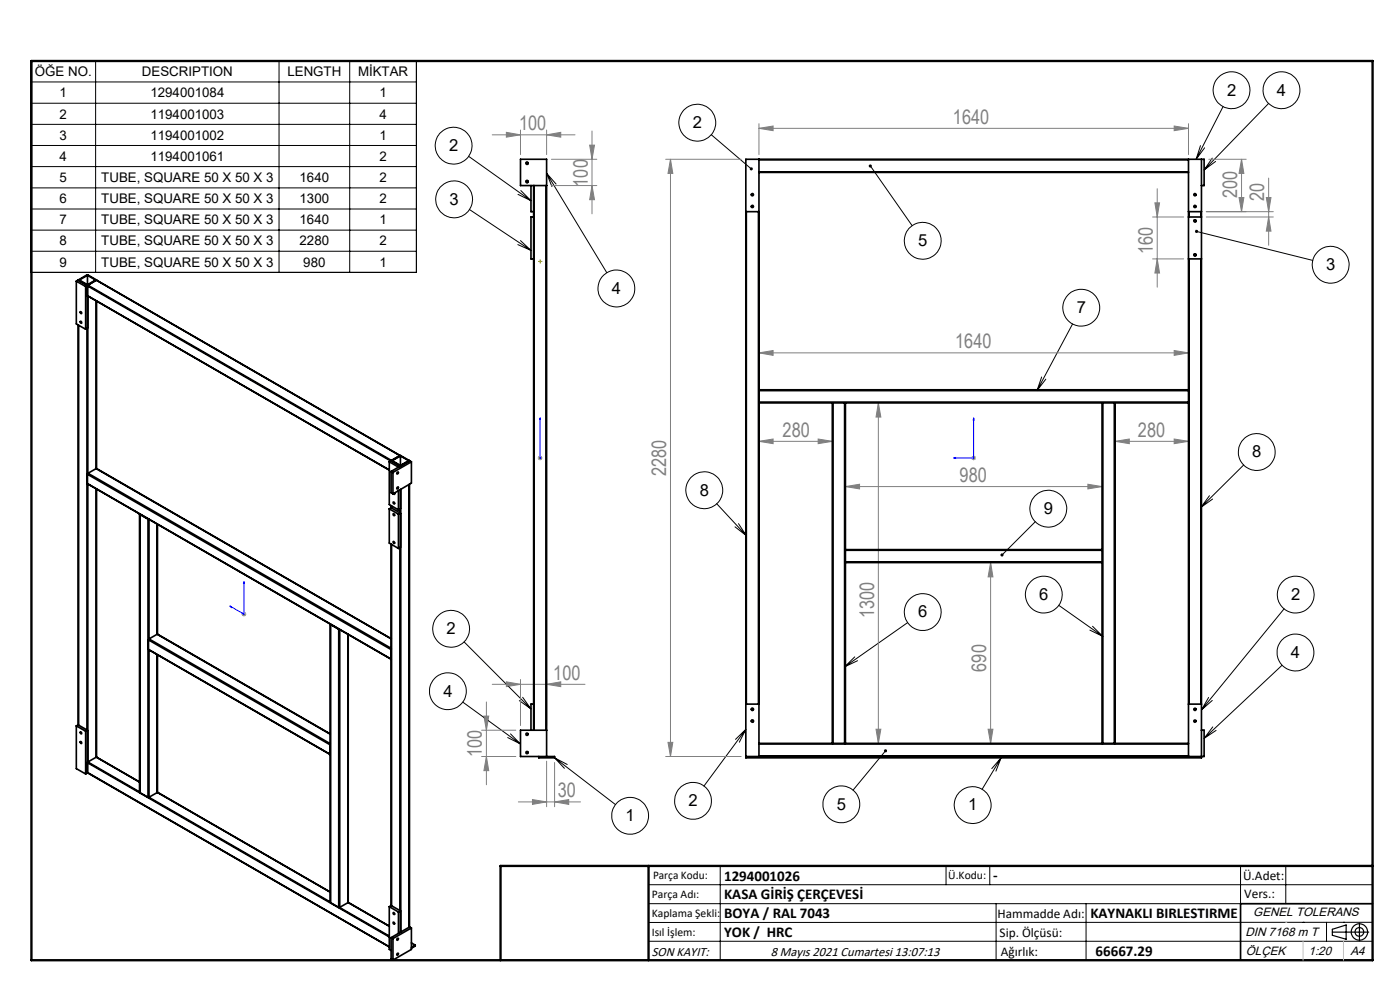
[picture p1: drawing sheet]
<svg xmlns="http://www.w3.org/2000/svg" width="297mm" height="210mm" viewBox="0 0 297 210" stroke-linecap="round" stroke-linejoin="round" font-family="sans-serif">
<g fill="none" stroke="#000" stroke-width=".21">
<path d="M6.5 12.9h81.8v44.9h-81.8zM6.5 17.4h81.8M20.3 12.9v44.9M59.2 12.9v44.9M74.2 12.9v44.9M6.5 21.9h81.8M6.5 26.4h81.8M6.5 30.9h81.8M6.5 35.3h81.8M6.5 39.9h81.8M99.4 33.2l13.2 9.4M111.5 38.6a.28 .28 0 0 1 .3-.3 .28 .28 0 0 1 .3 .3 .28 .28 0 0 1-.4 .2"/>
<path d="M111.5 34.7a.28 .28 0 0 1 .3-.3 .28 .28 0 0 1 .3 .3 .28 .28 0 0 1-.4 .2M116 36.8l12.7 21M116 36.8l2 2.2M116 36.8l1.1 2.8M150.9 28.6l8.5 7.2M184.6 35.2l8.9 12.7M254.7 30.9l-.9 2.9M255.6 31.4l-1.8 2.4M257.2 33.5l-1.8 2.5M257.9 34.2l-2.5 1.8M259.5 22.6l-5.7 11.2M269.1 21.9l-13.7 14.1"/>
<path d="M6.5 44.3h81.8M6.5 48.8h81.8M6.5 53.3h81.8M99.6 44.4l13 8.7M109.9 51.9l2.7 1.2M109.9 41.2l2.7 1.4M110.4 51l2.2 2.1M110.5 40.4l2.1 2.2M253.2 54.1a.28 .28 0 0 1 .3-.3 .28 .28 0 0 1 .3 .3 .28 .28 0 0 1-.4 .3M253.2 46.9a.28 .28 0 0 1 .3-.3 .28 .28 0 0 1 .3 .3 .28 .28 0 0 1-.4 .2M253.9 49.1l24.6 6.1M221 80l-1 2.9"/>
<path d="M227.5 68.7l-7.5 14.2M221.9 80.4l-1.9 2.5M263.8 98.6l-9 9M152 106.8l6.3 6.8M155.9 111.8l2.4 1.8M156.7 111.1l1.6 2.5M219.6 110.7l-7 7M256.6 105.2l-1.8 2.4M257.2 105.9l-2.4 1.7M98.5 136.2l14.1 14.2M181.3 139.3l-2.1 2.2M192.5 132.1l-13.3 9.4"/>
<path d="M224.6 128.4l9.4 6.6M231.2 133.7l2.8 1.3M231.8 132.8l2.2 2.2M272.4 129.1l-17.5 21.5M98.2 148.9l12.2 8.9M107.7 156.4l2.7 1.4M108.3 155.7l2.1 2.1M110.2 148.6l2.4 1.8M110.9 147.9l1.7 2.5M158.2 154.7l-8.9 12M158.2 154.7l-1.4 2.7M158.2 154.7l-2.2 2.1"/>
<path d="M159.3 150.5a.28 .28 0 0 1 .3-.3 .28 .28 0 0 1 .3 .3 .28 .28 0 0 1-.4 .2M159.3 153a.28 .28 0 0 1 .3-.3 .28 .28 0 0 1 .3 .3 .28 .28 0 0 1-.4 .2M181.9 140.2l-2.7 1.3M187.9 159.3l-6.9 8.3M256.4 147.9l-1.5 2.7M257.2 148.6l-2.3 2M257.3 154.2l-1.9 2.4M258 154.9l-2.6 1.7M272 141.1l-16.6 15.5M117.7 160.8l12.9 9.9M117.7 160.8l2.6 1.4M117.7 160.8l2 2.2"/>
<path d="M212.4 160.8l-4 6.6M212.4 160.8l-1.1 2.8M212.4 160.8l-2 2.2M137.6 187.7h153.6M137.6 191.7h153.6M137.6 199.7h153.6M152.8 183.7v20M200.7 183.7v4M210 183.7v4M211.3 191.7v12M230.4 191.7v12M263.2 183.7v20"/>
<path d="M272.8 183.7v8M276.4 195.6h.1M281.4 195.6v4.1M285 195.6h.1M291.2 195.6l-153.6 .1"/>
<circle cx="261.3" cy="19.1" r="3.9"/>
<circle cx="271.9" cy="19.1" r="3.9"/>
<circle cx="96.2" cy="30.9" r="3.9"/>
<circle cx="147.9" cy="26" r="3.9"/>
<circle cx="96.3" cy="42.3" r="3.9"/>
<circle cx="195.7" cy="51.1" r="3.9"/>
<circle cx="282.3" cy="56.2" r="3.9"/>
<circle cx="130.8" cy="61.2" r="3.9"/>
<circle cx="229.4" cy="65.3" r="3.9"/>
<circle cx="266.6" cy="95.9" r="3.9"/>
<circle cx="149.4" cy="104" r="3.9"/>
<circle cx="222.4" cy="107.9" r="3.9"/>
<circle cx="95.7" cy="133.4" r="3.9"/>
<circle cx="195.8" cy="129.8" r="3.9"/>
<circle cx="221.4" cy="126.1" r="3.9"/>
<circle cx="274.8" cy="138.4" r="3.9"/>
<circle cx="274.9" cy="126.1" r="3.9"/>
<circle cx="95" cy="146.6" r="3.9"/>
<circle cx="133.7" cy="173.1" r="3.9"/>
<circle cx="147" cy="169.9" r="3.9"/>
<circle cx="178.5" cy="170.6" r="3.9"/>
<circle cx="206.3" cy="170.8" r="3.9"/>
</g>
<g fill="none" stroke="#000" stroke-width=".25">
<path d="M282.6 197.7h7.8M282.6 197.1l3-.9v3l-3-.8zM288.4 195.8v3.8M106.2 203.7h185"/>
<circle cx="288.4" cy="197.7" r="1.74"/>
<circle cx="288.4" cy="197.7" r=".93"/>
</g>
<path d="M114.6 97v.3zM114.6 88.6v.5v-.5M114.6 97.1h.1M114.6 88.6v8.5M202.3 97.1l.4-.1v.3zM206.6 88.6l.1 .5h-.3zM206.6 88.6v8.5h-4.3M48.8 128.5l.2 .1v.2zM51.8 123.4v.3h-.2zM51.8 123.4v6.9l-3-1.8" fill="none" stroke="#00f" stroke-width=".21"/>
<g fill="none" stroke="#808080" stroke-width=".21">
<path d="M104.4 28.6h17.6M107.4 28.1l3 .5-3 .5zM110.4 27.6v5.2M116 28.6l3-.5v1zM116 27.6v5.2M117 33.8h9.6M117 39.4h9.6M125.1 30.8h1l-.5 3zM125.6 39.4l.5 3h-1zM125.6 27.8v17.6M141.2 33.8h16M142.2 33.8l.5 3h-1z"/>
<path d="M142.2 33.8v126.7M161 27.2l3-.5v1zM161 26.2v6.6M161 27.2h91.1M249.1 26.7l3 .5-3 .5zM252.1 26.2v6.6M256.4 33.8h8M263.4 33.8l.5 3h-1zM263.4 33.8v11.1M269.1 37.8v14.2M244.5 46h6.6M244.5 54.9h6.6"/>
<path d="M245 43h1l-.5 3zM245.5 40v20.9M245.5 54.9l.5 3h-1zM255.9 44.9h14.2M255.9 46h14.2M262.9 41.9h1l-.5 3zM268.6 41.9h1l-.5 3zM269.1 46l.5 3h-1zM161 74.9l3-.5v1zM161 74.9h91.1M249.1 74.4l3 .5-3 .5zM114.1 97.1h1"/>
<path d="M114.2 96.8l.7 .7M114.6 96.6v1M114.9 96.8l-.7 .7M161 93.6l3-.5v1zM161 93.6h15.6M173.6 93.1l3 .5-3 .5zM186.3 85.5l.6 3h-1.1zM186.3 85.5v72.2M206.1 97.1h.9M206.2 96.8l.7 .7M206.6 96.6v1M206.9 96.8l-.7 .7"/>
<path d="M236.6 93.6l3-.5v1zM236.6 93.6h15.5M249.1 93.1l3 .5-3 .5zM179.4 103.2l3-.5v1zM179.4 103.2h54.4M210.1 119.3l.5 3.1h-1zM210.1 119.3v38.4M230.8 102.7l3 .5-3 .5zM51.2 130.3h1M51.4 129.9l.7 .7M51.8 129.8v1M52.1 129.9l-.7 .7"/>
<path d="M102.2 154.9h7.2M102.7 151.9h1l-.5 3zM103.2 148.9v17.6M104.4 145.2h19.7M107.4 144.6l3 .6-3 .5zM110.4 144.1v9.8M116 145.2l3-.6v1.1zM116 144.1v9.8M141.7 157.5h1l-.5 3zM185.8 154.7h1.1l-.6 3zM209.6 154.7h1l-.5 3zM102.2 160.5h7.2"/>
<path d="M103.2 160.5l.5 3h-1zM110 170.1h13.2M113 169.6l3 .5-3 .5zM116 161.5v9.6M117.7 170.1l2.9-.5v1zM117.7 161.7v9.4M141.2 160.5h16"/>
</g>
<path d="M114.3 55.4h-.1M114.6 55.2v-.1M114.6 55.7v.1M114.9 55.4h.1" fill="none" stroke="#808000" stroke-width=".21" stroke-dasharray="15.2 1.3 1.3 1.3"/>
<path d="M114.4 55.4h.3M114.6 55.3v.3" fill="none" stroke="#808000" stroke-width=".21"/>
<path d="M291.2 191.7h-28v12" fill="none" stroke="#000" stroke-width=".35"/>
<path d="M6.7 12.9h284.5v190.8h-284.5zM137.6 183.7v20M291.2 183.7h-185v20" fill="none" stroke="#000" stroke-width=".5"/>
<path d="M276.4 199.7v4M285 199.7v4" fill="none" stroke="#c0c0c0" stroke-width=".21"/>
<path d="M272.8 195.6h.1" fill="none" stroke="#c0c0c0" stroke-width=".25"/>
<path d="M187.6 159a.33 .33 0 0 0 0 .5 .33 .33 0 0 0 .5 0 .33 .33 0 0 0 0-.5l-.2 .3 .2-.3zM159.1 35.7a.33 .33 0 0 0 .1 .4 .33 .33 0 0 0 .4-.1l-.2-.2 .2 .2a.33 .33 0 0 0 0-.5 .33 .33 0 0 0-.5 .2zM253.5 48.9v.1l.4 .1-.4-.1a.33 .33 0 0 0 .4 .4 .33 .33 0 0 0 .2-.5 .33 .33 0 0 0-.6 0zM184.4 35a.34 .34 0 0 0 0 .5 .34 .34 0 0 0 .5-.2 .34 .34 0 0 0-.4-.4l.1 .3zM212.4 117.4l-.1 .5 .3-.2-.3 .3a.34 .34 0 0 0 .5 0 .34 .34 0 0 0 0-.5 .34 .34 0 0 0-.4-.1z" fill="#000"/>
<g fill="#00f">
<path d="M202.3 97.1l.4 .2v-.3zM206.6 88.6l-.2 .5h.3z"/>
<path d="M114.6 97v.3zM114.6 88.6v.5zM48.8 128.5l.2 .3v-.2zM51.8 123.4l-.2 .3h.2z"/>
</g>
<g fill="#808080">
<path d="M173.6 93.1l3 .5-3 .5zM161 93.6l3-.5v1zM116 28.6l3-.5v1zM107.4 28.1l3 .5-3 .5z"/>
<path d="M161 27.2l3-.5v1zM249.1 26.7l3 .5-3 .5zM161 74.9l3-.5v1zM249.1 74.4l3 .5-3 .5zM236.6 93.6l3-.5v1zM249.1 93.1l3 .5-3 .5zM113 169.6l3 .5-3 .5zM117.7 170.1l2.9-.5v1zM107.4 144.6l3 .6-3 .5zM116 145.2l3-.6v1.1z"/>
<path d="M103.2 160.5l.5 3h-1zM102.7 151.9h1l-.5 3z"/>
<path d="M185.8 154.7h1.1l-.6 3zM186.3 85.5l.6 3h-1.1zM262.9 41.9h1l-.5 3zM263.4 33.8l.5 3h-1zM125.6 39.4l.5 3h-1zM125.1 30.8h1l-.5 3z"/>
<path d="M142.2 33.8l.5 3h-1zM141.7 157.5h1l-.5 3zM245 43h1l-.5 3zM245.5 54.9l.5 3h-1zM268.6 41.9h1l-.5 3zM269.1 46l.5 3h-1zM210.1 119.3l.5 3.1h-1zM209.6 154.7h1l-.5 3z"/>
<path d="M179.4 103.2l3-.5v1zM230.8 102.7l3 .5-3 .5z"/>
</g>
<g fill="none" stroke="#000" stroke-width=".35">
<path d="M112.6 39.4v5.5h.6M113.2 39.4v115.5M113.3 39.4v115.5M115.9 39.4v115.5M116 39.4h-5.6v-5.6h5.6v126.7M161 33.8v48.9M161 36.6h91.1M161 36.5h91.1M161 33.9h91.1M252.1 33.8v48.9M254.9 33.8v127h-96.7v-127h97.2v5.6h-.5M16.2 59.6v9.1l2 1.1"/>
<path d="M16.2 59.6l2 1.2M16.6 59.4l-.4 .2M16.6 59.4l2 1.1M16.6 59.4h.1M18.6 58.4l1.7 1-1.7 1M18.6 58.4l-1.8 1 1.8 1M18.6 58.4v2M20.4 59.4l-1.8-1.1-2 1.1 2 1.1M20.4 59.4h.1M20.4 59.4l-1.8 1.1M20.4 59.4l64.4 37.3M20.5 59.4h.1"/>
<path d="M20.5 59.4l64.4 37.2M113.2 46h-.6v8.9h.6M158.2 44.9h2.8M158.3 44.9v104.5M160.9 44.9v104.5M252.1 44.9h2.8M252.1 46h2.8M252.1 54.9h2.8M252.2 44.9v1.1M252.2 54.9v94.5M254.8 44.9v1.1M254.8 54.9v94.5"/>
<path d="M16.6 69v84.8M16.7 69v84.8M17 66.2a.18 .18 0 0 1 .3 0 .18 .18 0 0 1-.2 .3zM17.1 68.1l.2 .2v.3l-.3-.2zM18.2 60.8v9M18.5 69.7v85.2M18.6 62.7v.1M18.6 62.7l64 37M18.6 60.5v9.1l-.4 .2M18.6 60.5l-.4 .3M18.6 60.5v.1l64.3 37.2M18.6 60.5l64.4 37.2"/>
<path d="M18.6 62.8v37.6M20.4 63.8v35.6M20.5 63.8v35.6M20.4 99.4l-1.7 1M20.5 99.4h-.1M20.5 99.4l62.5 36.1-62.6-36.1M82.6 98v9l1.9 1.2M82.6 98l.4-.3 1.9 1.2-.4 .2zM83 97.7h.1M84.8 96.7l2.1 1-2 1.1-1.9-1.1M84.8 96.7l-1.8 1M84.9 96.7l1.8 1-1.8 1"/>
<path d="M84.9 96.7l-1.7 1 1.7 1M84.9 96.7v2M86.9 97.7h.1M86.9 97.7l.4 .3M86.9 97.7l-3.9 2.3M87.3 98l-3.9 2.2M87.3 98v4.5l-3.9 2.3M161 85.3v.2M161 82.7v.2M161 82.9v2.4M161 85.5v75M161 85.3h91.1"/>
<path d="M161 85.5h15.6M161 82.9h91.1M161 82.7h91.1M176.6 85.5h.1M176.6 85.5v72.2M176.7 85.5h2.5M176.7 85.5v72.2M179.2 85.5h.2M179.2 85.5v72.2M179.4 85.5h54.4M179.4 85.5v31.1M233.8 85.5h.2"/>
<path d="M233.8 85.5v31.1M234 85.5h2.4M234 85.5v72.2M236.4 85.5h.2M236.4 85.5v72.2M236.6 85.5h15.5M236.6 85.5v72.2M252.1 85.3v.2M252.1 82.7v.2M252.1 82.9v2.4M252.1 85.5v75M18.6 102.6l64.4 37.3v-2.1"/>
<path d="M18.6 102.6h.1M18.6 100.6v2M18.6 100.6l64.4 37.2M18.6 102.7v58.9M18.7 100.4l-.1 .2M18.7 100.4l64.3 37.1M20.4 103.7v56.9M20.5 103.7l-.1 56.9M29.6 109.1l.1 59M29.6 109l.1 .1M29.7 109.1l1.7 1M29.7 109.1v59"/>
<path d="M31.4 110.1l.2 .1M31.4 110.1v59M31.6 110.2v25.3M33.3 111.2v23.3M33.4 111.2v23.3M82.6 107.9v7.3l1.9 1.1M82.6 107.9l1.9 1.2M82.6 107.9l.4-.2 1.9 1.2M83 100v4.5l.4 .3M83 100l.4 .2M83 107.3v.4M83 115.5v76.6"/>
<path d="M83 107.3v.5M83.4 100.2v4.6M83.7 104.6v.3l-.3-.2M84.2 103.4l.1-.1a.18 .18 0 0 1 .2 .3 .17 .17 0 0 1-.3 0zM84.2 100.2l.1-.1a.18 .18 0 0 1 .2 .3 .17 .17 0 0 1-.3 0zM84.5 104.1v4.1M84.5 109.1v7.2M84.8 108v.8M84.8 116.2v77M84.9 103.8v4.1l-.4 .3M84.9 108.9v7.2l-.4 .2M84.9 108.9l-.4 .2"/>
<path d="M85 103.8v93.9M86.8 102.8v93.9M86.9 102.8v93.8M179.4 116.6v.1M179.4 119.2v.1M179.4 116.7v2.5M179.4 119.3v38.4M179.4 119.2h54.4M179.4 116.7h54.4M179.4 116.6h54.4M179.4 119.3h54.4M233.8 116.6v.1"/>
<path d="M233.8 119.2v.1M233.8 116.7v2.5M233.8 119.3v38.4M31.5 137.8l38.5 22.2M31.5 135.7l38.5 22.3M31.5 135.7v2.1M31.6 135.5l-.1 .2M31.6 137.9v31.2M31.6 135.5l38.5 22.3M33.3 134.5l36.8 21.2M33.3 134.5l-1.7 1M33.3 138.9v29.2"/>
<path d="M33.4 138.9v29.2M70.1 132.4v59.1M70.1 132.4v.1M70.1 132.5l1.8 1M70.1 132.5v59M71.9 133.5h.1M71.9 133.5v59M72.1 133.6v58.9M73.8 134.5v57M73.9 134.6v56.8M83 137.6v.2M16.2 154l2 1.1"/>
<path d="M16.2 154v9l2 1.2M16.6 153.8l-.4 .2M16.6 153.8l2 1.1M17 155.3a.18 .18 0 0 1 .3 .1 .18 .18 0 0 1-.2 .2zM17 157.3l.3 .1v.3l-.3-.2zM18.2 155.1v9.1M18.6 154.9v9.1l-.4 .2M18.6 154.9l-.4 .2M70 160h.1M70 158v2M70.1 157.8l-.1 .2M113.2 149.4h-.6v5.5"/>
<path d="M116 154.9h-5.6v5.6h7.3v.3h-3.4v-.3M158.2 149.4h2.8M161 157.8h91.1M161 157.7h15.6M176.6 157.7h.1M176.7 157.7h2.5M179.2 157.7h54.6M233.8 157.7h.2M234 157.7h2.4M236.4 157.7h15.7M252.1 149.4h2.8M254.9 154.9h.5v5.6h-97.2"/>
<path d="M18.6 163.9l64 36.9zM18.6 163.9h.1M18.6 161.6v.2l64 36.9M18.6 161.6l11 6.4M20.4 160.6l9.2 5.3M20.4 160.6l-1.8 1M29.7 168.1l1.7 1M31.4 169.1h.2M31.6 169.1l38.5 22.2M33.3 168.1l-1.7 1M33.4 168.1h-.1M33.4 168.1l36.7 21.1-36.7-21.1"/>
<path d="M161 160.4h91.1M70.1 191.5l1.8 1M71.9 192.5h.2M72 192.5l10.6 6.1M73.8 191.5l-1.7 1M73.8 191.4l8.8 5.1M73.9 191.4l-.1 .1M73.9 191.4l8.7 5.1M82.6 192.3v9.1l.4 .2M82.6 192.3l1.9 1.2M82.6 192.3l.4-.2 1.9 1.1M83 198.9v4.5l.4 .3"/>
<path d="M83 198.9l.4 .2M83.4 199.1v4.6M84.2 199.1a.18 .18 0 0 1 .3 .2 .17 .17 0 0 1-.3 .1zM84.5 193.5v4.5M84.9 193.2v4.6M84.9 193.2l-.4 .3M86.9 196.6l.4 .2M86.9 196.6l-3.9 2.3M87.3 196.8v4.6l-3.9 2.3M87.3 196.8l-3.9 2.3M84.2 202.3a.17 .17 0 0 1 .3 .1 .18 .18 0 0 1-.3 .2zM87.3 200l.8 .5"/>
<path d="M88.1 200.5l-.8 .4M88.1 200.5v.2l-.8 .4"/>
<circle cx="111.8" cy="38.5" r=".24"/>
<circle cx="111.8" cy="34.6" r=".24"/>
<circle cx="159.6" cy="41.3" r=".24"/>
<circle cx="159.6" cy="43.8" r=".24"/>
<circle cx="253.5" cy="54.1" r=".24"/>
<circle cx="253.5" cy="43.8" r=".24"/>
<circle cx="253.5" cy="41.3" r=".24"/>
<circle cx="253.5" cy="46.9" r=".23"/>
<circle cx="83.6" cy="109.1" r=".2"/>
<circle cx="83.6" cy="106.7" r=".17"/>
<circle cx="83.6" cy="115" r=".19"/>
<circle cx="111.8" cy="155.7" r=".24"/>
<circle cx="111.8" cy="159.6" r=".24"/>
<circle cx="159.6" cy="150.5" r=".23"/>
<circle cx="159.6" cy="153" r=".24"/>
<circle cx="253.5" cy="153" r=".24"/>
<circle cx="253.5" cy="150.5" r=".23"/>
<circle cx="83.6" cy="193.7" r=".2"/>
<circle cx="83.6" cy="195.8" r=".2"/>
</g>
<g font-size="4.2" fill="#808080">
<text x="110.1" y="27.6">100</text>
<text x="202.2" y="26.3">1640</text>
<text x="124.7" y="39.6" transform="rotate(-90 124.7 39.6)">100</text>
<text x="262.4" y="42" transform="rotate(-90 262.4 42)">200</text>
<text x="268.2" y="42.6" transform="rotate(-90 268.2 42.6)">20</text>
<text x="244.6" y="53.9" transform="rotate(-90 244.6 53.9)">160</text>
<text x="202.6" y="73.9">1640</text>
<text x="166" y="92.6">280</text>
<text x="241.4" y="92.6">280</text>
<text x="141.3" y="101" transform="rotate(-90 141.3 101)">2280</text>
<text x="203.6" y="102.2">980</text>
<text x="185.4" y="131.1" transform="rotate(-90 185.4 131.1)">1300</text>
<text x="209.2" y="142.5" transform="rotate(-90 209.2 142.5)">690</text>
<text x="117.4" y="144.2">100</text>
<text x="102.2" y="160.5" transform="rotate(-90 102.2 160.5)">100</text>
<text x="118.3" y="169.1">30</text>
</g>
<g font-size="3.5">
<text x="260.3" y="20.3">2</text>
<text x="270.9" y="20.3">4</text>
<text x="147" y="27.2">2</text>
<text x="95.3" y="32">2</text>
<text x="95.4" y="43.4">3</text>
<text x="194.8" y="52.2">5</text>
<text x="281.3" y="57.3">3</text>
<text x="129.8" y="62.3">4</text>
<text x="228.4" y="66.4">7</text>
<text x="265.7" y="97">8</text>
<text x="148.4" y="105.1">8</text>
<text x="221.4" y="109">9</text>
<text x="194.8" y="131">6</text>
<text x="220.5" y="127.3">6</text>
<text x="273.9" y="127.3">2</text>
<text x="94.7" y="134.5">2</text>
<text x="273.9" y="139.5">4</text>
<text x="94.1" y="147.7">4</text>
<text x="146.1" y="171">2</text>
<text x="177.5" y="171.7">5</text>
<text x="205.4" y="171.9">1</text>
<text x="132.7" y="174.2">1</text>
</g>
<g font-size="3.2">
<text x="153.6" y="186.8">1294001026</text>
<text x="153.6" y="190.8">KASA GİRİŞ ÇERÇEVESİ</text>
<text x="210.7" y="186.6">-</text>
<text x="153.6" y="194.8">BOYA / RAL 7043</text>
<text x="231.3" y="194.8">KAYNAKLI BIRLESTIRME</text>
<text x="153.6" y="198.8">YOK / HRC</text>
<text x="232.4" y="202.8">66667.29</text>
</g>
<g font-size="2.8">
<text x="7.4" y="16.2">ÖĞE NO.</text>
<text x="30.1" y="16.2">DESCRIPTION</text>
<text x="61" y="16.2">LENGTH</text>
<text x="75.9" y="16.2">MİKTAR</text>
<text x="12.6" y="20.7">1</text>
<text x="31.9" y="20.7">1294001084</text>
<text x="80.5" y="20.7">1</text>
<text x="12.6" y="29.6">3</text>
<text x="12.6" y="25.2">2</text>
<text x="31.9" y="29.6">1194001002</text>
<text x="31.9" y="25.2">1194001003</text>
<text x="80.5" y="29.6">1</text>
<text x="80.5" y="25.2">4</text>
<text x="12.6" y="34.1">4</text>
<text x="31.9" y="34.1">1194001061</text>
<text x="80.5" y="34.1">2</text>
<text x="12.6" y="38.6">5</text>
<text x="21.5" y="38.6">TUBE, SQUARE 50 X 50 X 3</text>
<text x="63.6" y="38.6">1640</text>
<text x="80.5" y="38.6">2</text>
<text x="12.6" y="43.1">6</text>
<text x="12.6" y="47.6">7</text>
<text x="21.5" y="43.1">TUBE, SQUARE 50 X 50 X 3</text>
<text x="21.5" y="47.6">TUBE, SQUARE 50 X 50 X 3</text>
<text x="63.6" y="43.1">1300</text>
<text x="63.6" y="47.6">1640</text>
<text x="80.5" y="43.1">2</text>
<text x="80.5" y="47.6">1</text>
<text x="12.6" y="52.1">8</text>
<text x="21.5" y="52.1">TUBE, SQUARE 50 X 50 X 3</text>
<text x="63.6" y="52.1">2280</text>
<text x="80.5" y="52.1">2</text>
<text x="12.6" y="56.6">9</text>
<text x="21.5" y="56.6">TUBE, SQUARE 50 X 50 X 3</text>
<text x="64.3" y="56.6">980</text>
<text x="80.5" y="56.6">1</text>
<text x="263.7" y="186.7">Ü.Adet:</text>
<text x="263.9" y="190.5">Vers.:</text>
<text x="211.6" y="194.8">Hammadde Adı:</text>
<text x="138.3" y="202.8">SON KAYIT:</text>
<text x="163.5" y="202.8">8 Mayıs 2021 Cumartesi 13:07:13</text>
<text x="212.1" y="198.7">Sip. Ölçüsü:</text>
<text x="212.3" y="202.7">Ağırlık:</text>
</g>
<g font-size="2.6">
<text x="265.9" y="194.4">GENEL TOLERANS</text>
<text x="264.2" y="198.5">DIN 7168 m T</text>
<text x="264.3" y="202.6">ÖLÇEK</text>
<text x="277.6" y="202.6">1:20</text>
<text x="286.5" y="202.6">A4</text>
</g>
<g font-size="2.5">
<text x="138.3" y="190.5">Parça Adı:</text>
<text x="138.5" y="186.5">Parça Kodu:</text>
<text x="201.2" y="186.5">Ü.Kodu:</text>
<text x="138.3" y="194.5">Kaplama Şekli:</text>
<text x="138.3" y="198.6">Isıl İşlem:</text>
</g>
</svg>
